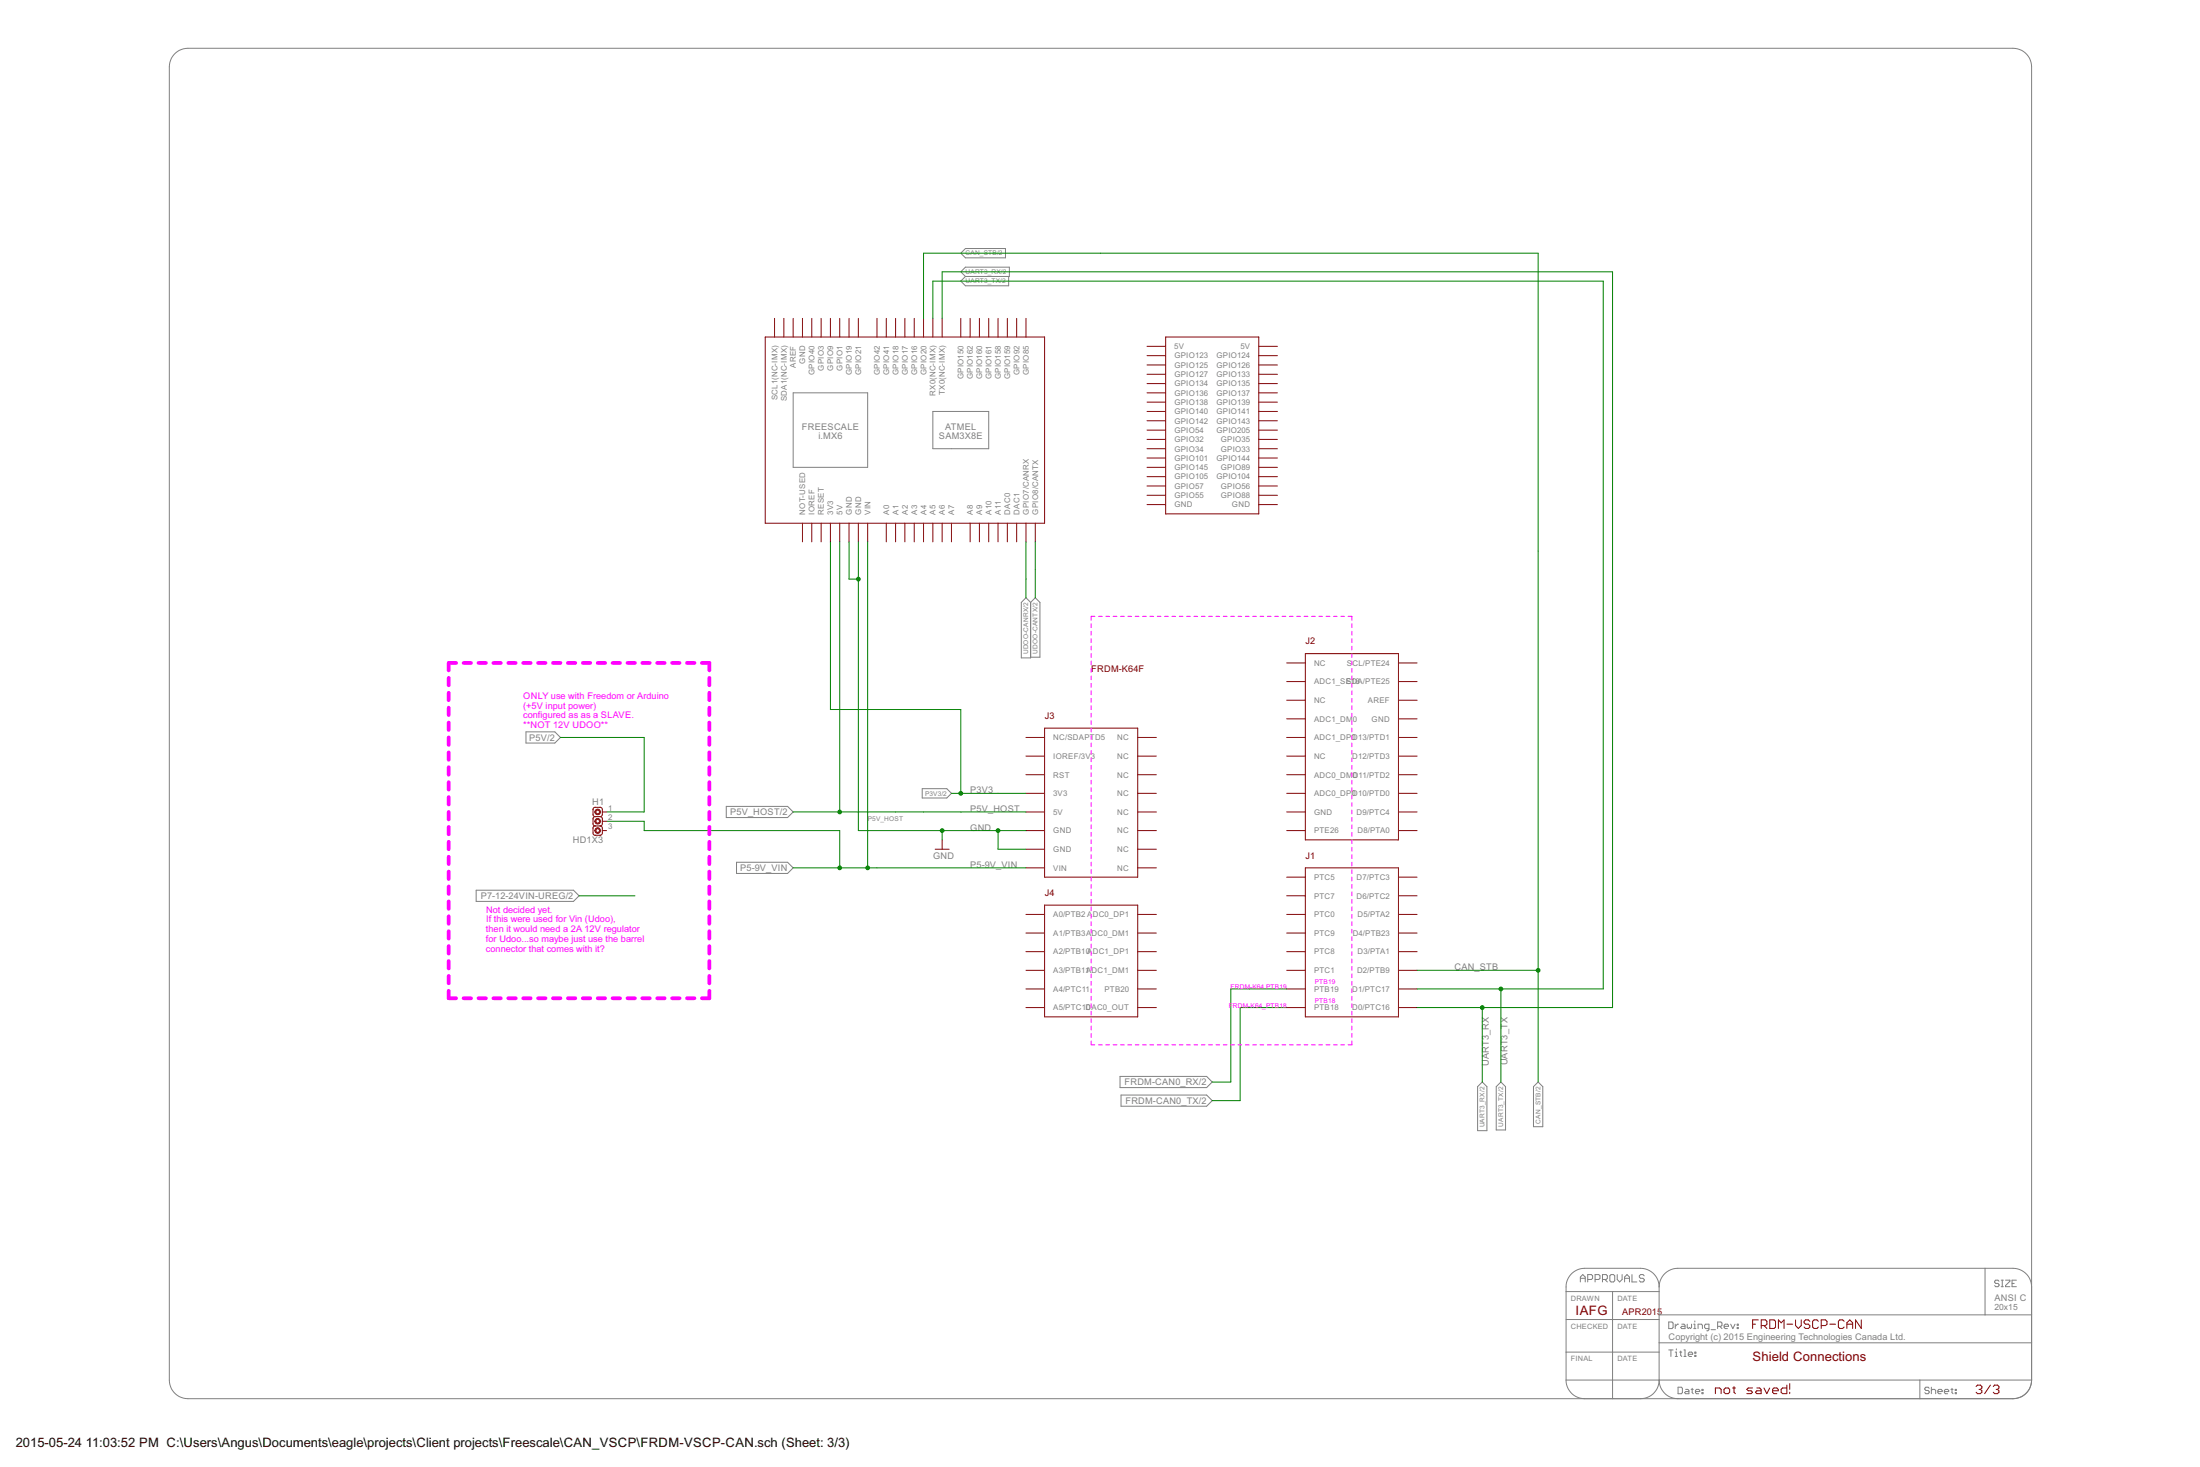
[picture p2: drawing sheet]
<svg xmlns="http://www.w3.org/2000/svg" width="600mm" height="400mm" viewBox="0 0 600 400" stroke-linecap="round" stroke-linejoin="round" font-family="sans-serif">
<g fill="none" stroke="#808080" stroke-width=".27">
<path d="M47.5 14.9l1.4-1.2 1.2-.4 1.2-.1h497.8a5.1 5.1 0 0 1 5 5v358.1a5.1 5.1 0 0 1-5 5.1h-497.8a5.1 5.1 0 0 1-5.1-5.1v-358.1l.3-1.8zM262.1 74.1l1.2-1.2h12v2.5h-12zM262.1 69l1.2-1.2h11v2.5h-11zM263.3 75.4l-1.2 1.3 1.2 1.2h11.8v-2.5M216.3 107.1h20.4v20.3h-20.4zM254.4 112.2h15.3v10.2h-15.3zM278.6 164.3l1.2-1.3 1.3 1.3v15.1h-2.5zM281.1 164.3l1.3-1.3 1.3 1.3v14.9h-2.6M143.5 199.6h7.8l1.6 1.5-1.6 1.5h-7.8zM198.1 219.9h16.7l1.5 1.5-1.5 1.5h-16.7zM251.5 215.1h6.8l1.2 1.2-1.2 1.3h-6.8zM200.9 235.1h13.9l1.5 1.6-1.5 1.5h-13.9z"/>
<path d="M129.9 242.8h26.5l1.5 1.5-1.5 1.5h-26.5zM305.5 293.5h23.6l1.5 1.6-1.5 1.5h-23.6zM305.8 298.6h23.3l1.5 1.5-1.5 1.6h-23.3zM404.3 295.1l1.3 1.2v12h-2.6v-12zM409.4 295.1l1.3 1.2v11.8h-2.6v-11.8zM419.5 295.1l1.3 1.2v11h-2.5v-11zM427.2 352.2h25.3M427.2 359.8h25.3M431.1 349.6v-1.3l.6-.7 .7 .7v1.3M431.1 348.6h1.3M433.1 348.9h1l.3-.3v-.7l-.3-.3h-1v2M435.1 348.9h1l.3-.3v-.7l-.3-.3h-1v2"/>
<path d="M437.1 348.9h1l.3-.3v-.7l-.3-.3h-1v2M437.7 348.9l.7 .7M439.4 347.6h.7l.3 .3v1.3l-.3 .4h-.7l-.3-.4v-1.3zM439.8 352.2v29.2M441.1 347.6v1.3l.7 .7 .6-.7v-1.3M443.1 348.6h1.4M443.1 349.6v-1.3l.7-.7 .7 .7v1.3M445.1 347.6v2h1.4M448.5 347.9l-.4-.3h-.6l-.4 .3v.4l.4 .3h.6l.4 .3v.3l-.4 .4h-.6l-.4-.4M452.5 350.9a5.1 5.1 0 0 1 5.1-5h91.5a5.1 5.1 0 0 1 5 5M452.5 350.9a5.1 5.1 0 0 0-5-5h-15.3a5.1 5.1 0 0 0-5 5v25.4M452.5 350.9v25.4"/>
<path d="M452.5 358.6h101.6M541.4 345.9v12.7M545.3 349.4l-.3-.3h-.6l-.3 .6 .3 .3h.6l.3 .6-.3 .3h-.6l-.3-.3M545.8 349.1h.6M545.8 350.9h.6M546.1 349.1v1.8M547 349.1h1.2v.3l-1.2 1.2v.3h1.2M548.8 350h.6M550 349.1h-1.2v1.8h1.2M427.2 376.3a5.1 5.1 0 0 0 5 5.1M427.2 376.3h126.9M427.2 368.7h25.3"/>
<path d="M452.5 376.3a5.1 5.1 0 0 0 5.1 5.1M452.5 376.3a5.1 5.1 0 0 1-5 5.1M452.5 366.2h101.6M455.2 360.5h.9l.3 .3v1.2l-.3 .3h-.9zM455.2 368.1h1.2M455.8 368.1v1.8M456.9 368.7h.3v1.2M456.9 361.1v1.2M456.9 369.9h.6M457.2 367.8v.3M457.7 378.3h.9l.3 .3v1.2l-.3 .3h-.9zM457.8 361.1h-.3l-.6 .6"/>
<path d="M458.1 368.7h.6M458.4 368.4v1.2l.3 .3M458.7 361.1h.6l.3 .3v.9h-.9l-.3-.3 .3-.3h.9M459.3 368.1h.3v1.8M459.3 369.9h.6M459.8 378.9h.6l.3 .3v.9h-.9l-.3-.3 .3-.3h.9M460.2 361.1v.9l.3 .3 .3-.3 .3 .3 .3-.3v-.9M460.5 369.3h1.2l-.3-.6h-.6l-.3 .3v.6l.3 .3h.6M461.3 378.9h.6M461.6 378.6v1.2l.3 .3M462 362.3h.6M462 361.1h.3v1.2"/>
<path d="M462.3 368.7h.3v.3h-.3zM462.3 360.2v.3M462.3 369.6h.3v.3h-.3zM462.4 379.5h1.2l-.3-.6h-.6l-.3 .3v.6l.3 .3h.6M463.2 362.3v-1.2h.9l.3 .3v.9M464.2 379.8h.3v.3h-.3zM464.2 378.9h.3v.3h-.3zM466.1 362.3h-.9l-.3-.3v-.6l.3-.3h.9v1.5l-.6 .3M466.7 362.6h1.2M468.5 361.7h.9l.3-.3v-.6l-.3-.3h-.9v1.8M469.1 361.7l.6 .6M470.3 361.7h1.2l-.3-.6h-.6l-.3 .3v.6l.3 .3h.6"/>
<path d="M472.1 361.1l.6 1.2 .5-1.2M473.8 362h.3v.3h-.3zM473.8 361.1h.3v.3h-.3zM523.7 376.3v5.1M526.2 378.6l-.3-.3h-.6l-.3 .6 .3 .3h.6l.3 .6-.3 .3h-.6l-.3-.3M526.8 379.2l.3-.3h.6l.3 .3v.9M526.8 378.3v1.8M528.6 379.5h1.2l-.3-.6h-.6l-.3 .3v.6l.3 .3h.6M530.4 379.5h1.1l-.3-.6h-.6l-.2 .3v.6l.2 .3h.6M532.1 378.9h.6M532.4 378.6v1.2l.3 .3M533.3 379.8h.3v.3h-.3z"/>
<path d="M533.3 378.9h.3v.3h-.3z"/>
</g>
<g fill="none" stroke="#800000" stroke-width=".27">
<path d="M208.7 91.9h76.2v50.8h-76.2zM211.3 86.8v5.1M213.8 86.8v5.1M216.3 86.8v5.1M218.9 86.8v5.1M221.4 86.8v5.1M224 86.8v5.1M226.5 86.8v5.1M229 86.8v5.1M231.6 86.8v5.1M234.1 86.8v5.1M239.2 86.8v5.1"/>
<path d="M241.7 86.8v5.1M244.3 86.8v5.1M246.8 86.8v5.1M249.4 86.8v5.1M251.9 86.8v5.1M254.4 86.8v5.1M257 86.8v5.1M262.1 86.8v5.1M264.6 86.8v5.1M267.1 86.8v5.1M269.7 86.8v5.1M272.2 86.8v5.1"/>
<path d="M274.8 86.8v5.1M277.3 86.8v5.1M279.8 86.8v5.1M312.9 99.5h5M312.9 94.4h5M312.9 97h5M317.9 91.9h25.4v48.2h-25.4zM343.3 99.5h5.1M343.3 94.4h5.1M343.3 97h5.1M312.9 119.8h5M312.9 117.3h5"/>
<path d="M312.9 114.7h5M312.9 112.2h5M312.9 109.7h5M312.9 107.1h5M312.9 104.6h5M312.9 102.1h5M343.3 119.8h5.1M343.3 117.3h5.1M343.3 114.7h5.1M343.3 112.2h5.1M343.3 109.7h5.1M343.3 107.1h5.1"/>
<path d="M343.3 104.6h5.1M343.3 102.1h5.1M312.9 135.1h5M312.9 132.5h5M312.9 130h5M312.9 127.4h5M312.9 124.9h5M312.9 122.4h5M312.9 137.6h5M343.3 135.1h5.1M343.3 132.5h5.1M343.3 130h5.1"/>
<path d="M343.3 127.4h5.1M343.3 124.9h5.1M343.3 122.4h5.1M343.3 137.6h5.1M218.9 142.7v5.1M221.4 142.7v5.1M224 142.7v5.1M226.5 142.7v5.1M229 142.7v5.1M231.6 142.7v5.1M234.1 142.7v5.1M236.7 142.7v5.1"/>
<path d="M241.7 142.7v5.1M244.3 142.7v5.1M246.8 142.7v5.1M249.4 142.7v5.1M251.9 142.7v5.1M254.4 142.7v5.1M257 142.7v5.1M259.5 142.7v5.1M264.6 142.7v5.1M267.1 142.7v5.1M269.7 142.7v5.1M272.2 142.7v5.1"/>
<path d="M274.8 142.7v5.1M277.3 142.7v5.1M279.8 142.7v5.1M282.4 142.7v5.1M356 178.2h25.4v50.8h-25.4zM284.9 198.6h25.4v40.6h-25.4zM351 190.9h5M351 196h5M351 185.9h5M351 180.8h5M381.4 190.9h5.1M381.4 196h5.1"/>
<path d="M381.4 185.9h5.1M381.4 180.8h5.1M279.8 201.1h5.1M279.8 206.2h5.1M279.8 211.3h5.1M279.8 216.3h5.1M310.3 201.1h5.1M310.3 206.2h5.1M310.3 211.3h5.1M310.3 216.3h5.1M351 201.1h5M351 206.2h5"/>
<path d="M351 211.3h5M351 216.3h5M381.4 201.1h5.1M381.4 206.2h5.1M381.4 211.3h5.1M381.4 216.3h5.1M161.8 225.7v1.6l.2 .4 .4 .1M161.8 223.2v1.6l.6 .4-.6 .3v.4M161.8 220.7v1.6l.6 .4-.6 .2v.4M162.3 227.8h1.5M162.3 225.2h1.5M162.3 220.2h1.5"/>
<path d="M162.3 222.7h1.5M162.4 220.2l-.6 .2v.4M163.7 220.2l.5 .2 .1 .4v1.5l-.6 .4 .6 .4v1.7l-.6 .4 .6 .5v1.4l-.1 .4-.5 .3M164.3 226.5h1.1M164.3 224h1.1M164.3 221.4h1.1M255.1 231.6h3.8M257 229v2.6M279.8 231.6h5.1M279.8 226.5h5.1M279.8 221.4h5.1M279.8 236.7h5.1"/>
<path d="M310.3 231.6h5.1M310.3 226.5h5.1M310.3 221.4h5.1M310.3 236.7h5.1M351 226.5h5M351 221.4h5M351 239.2h5M356 236.7h25.4v40.6h-25.4zM381.4 226.5h5.1M381.4 221.4h5.1M381.4 239.2h5.1M279.8 249.4h5.1"/>
<path d="M279.8 254.4h5.1M279.8 259.5h5.1M284.9 246.8h25.4v30.5h-25.4zM310.3 249.4h5.1M310.3 254.4h5.1M310.3 259.5h5.1M351 244.3h5M351 249.4h5M351 254.4h5M351 259.5h5M381.4 244.3h5.1M381.4 249.4h5.1"/>
<path d="M381.4 254.4h5.1M381.4 259.5h5.1M279.8 264.6h5.1M279.8 269.7h5.1M279.8 274.8h5.1M310.3 264.6h5.1M310.3 269.7h5.1M310.3 274.8h5.1M351 264.6h5M351 269.7h5M351 274.8h5M381.4 264.6h5.1"/>
<path d="M381.4 269.7h5.1M381.4 274.8h5.1M479.6 359.9h-1.6v2.4M482.7 359.9h1.2l.4 .4v1.6l-.4 .4h-1.2zM489.8 359.9v1.6l.7 .8 .8-.8v-1.6M507.7 359.9v2.4l-1.6-2.4v2.4M470.6 378.5h.8l.4 .4v.8l-.4 .3h-.8l-.4-.3v-.8zM472.6 378.5h.8M473 378.1v1.6l.4 .3M478 378.5h-1.1l-.4 .4 .4 .4h.7l.4 .4-.4 .3h-1.1M478 361.1h.8M479.2 378.5h.8l.4 .4v1.1h-1.2l-.4-.3 .4-.4h1.2"/>
<path d="M480.4 361.5h1.2l.3-.4v-.8l-.3-.4h-1.2v2.4M481.1 378.5l.8 1.5 .8-1.5M481.2 361.5l.7 .8M483.5 379.3h1.5v-.4l-.3-.4h-.8l-.4 .4v.8l.4 .3h.8M485.1 362.3v-2.4l.7 .8 .8-.8v2.4M487.4 377.7v2.3h-1.2l-.4-.3v-.8l.4-.4h1.2M487.4 361.1h1.6M488.2 377.3v1.6M488.2 379.7v.3M493.6 360.3l-.4-.4h-.7l-.4 .4v.4l.4 .4h.7l.4 .4v.4l-.4 .4h-.7l-.4-.4M496 360.3l-.4-.4h-.8l-.4 .4v1.6l.4 .4h.8l.4-.4M496.8 361.5h1.1l.4-.4v-.8l-.4-.4h-1.1v2.4"/>
<path d="M499.1 361.1h1.6M503 360.3l-.4-.4h-.8l-.4 .4v1.6l.4 .4h.8l.4-.4M503.8 361.1h1.5M503.8 362.3v-1.6l.7-.8 .8 .8v1.6M539 378.1l.4-.4h.8l.4 .4v.4l-.4 .4M539.8 378.9h.4M540.2 378.9l.4 .4v.4l-.4 .3h-.8l-.4-.3M542.9 377.7l-1.6 2.3M543.7 378.1l.4-.4h.8l.3 .4v.4l-.3 .4M544.5 378.9h.4M544.9 378.9l.3 .4v.4l-.3 .3h-.8l-.4-.3M467.9 380v-1.5h1.2l.4 .4v1.1"/>
</g>
<g fill="#800000" stroke="#800000" stroke-width=".27">
<path d="M162.4 226a.75 .75 0 0 1 1.2 .1 .75 .75 0 0 1-.4 1.1 .75 .75 0 0 1-.9-.7h.2a.51 .51 0 0 1 .7-.4 .51 .51 0 0 1 .2 .8 .51 .51 0 0 1-.9-.2l-.2-.2z" fill-rule="evenodd"/>
<path d="M162.4 223.5a.75 .75 0 0 1 1.2 0 .75 .75 0 0 1-.4 1.2 .75 .75 0 0 1-.9-.7h.2a.51 .51 0 0 1 .7-.5 .51 .51 0 0 1 .2 .9 .51 .51 0 0 1-.9-.3l-.2-.1z" fill-rule="evenodd"/>
<path d="M162.4 220.9a.75 .75 0 0 1 1.2 .1 .75 .75 0 0 1-.4 1.1 .75 .75 0 0 1-.9-.7h.2a.51 .51 0 0 1 .7-.4 .51 .51 0 0 1 .2 .8 .51 .51 0 0 1-.9-.2l-.2-.2z" fill-rule="evenodd"/>
</g>
<g fill="none" stroke="#008000" stroke-width=".27">
<path d="M251.9 86.8v-17.8h167.6v226.1M254.4 86.8v-10.1h182.9v193h-50.8M257 86.8v-12.7h182.8v200.7h-53.3M226.5 147.8v45.7h35.6v22.8M229 147.8v73.6M231.6 147.8v10.1h2.5M234.1 147.8v78.7h45.7M236.7 147.8v88.9M279.8 147.8v15.2M282.4 147.8v15.2M152.9 201.1h22.8v20.3h-10.1M259.5 216.3h20.3"/>
<path d="M165.6 224h10.1v2.5h53.3v10.2M216.3 236.7h63.5M216.3 221.4h63.5M257 226.5v2.5M272.2 226.5v5.1h7.6M157.9 244.3h15.3M351 269.7h-15.3v25.4h-5.1M351 274.8h-12.7v25.3h-7.7M386.5 264.6h33M404.3 274.8v20.3M409.4 269.7v25.4"/>
</g>
<g fill="#008000" stroke="#008000" stroke-width=".27">
<circle cx="409.4" cy="269.7" r=".51"/>
<circle cx="404.3" cy="274.8" r=".51"/>
<circle cx="262.1" cy="216.3" r=".51"/>
<circle cx="272.2" cy="226.5" r=".51"/>
<circle cx="234.1" cy="157.9" r=".51"/>
<circle cx="257" cy="226.5" r=".51"/>
<circle cx="229" cy="236.7" r=".51"/>
<circle cx="236.7" cy="236.7" r=".51"/>
<circle cx="419.5" cy="264.6" r=".51"/>
<circle cx="229" cy="221.4" r=".51"/>
</g>
<g fill="none" stroke="#f0f" stroke-width="1">
<path d="M122.4 184.8v2.1M122.4 188.9v2M122.4 193v2M122.4 197v2.1M124.4 180.8h-2v2M126.4 180.8h2.1M130.5 180.8h2M134.6 180.8h2M138.6 180.8h2.1M142.7 180.8h2M146.8 180.8h2M150.8 180.8h2.1"/>
<path d="M154.9 180.8h2M159 180.8h2M163 180.8h2.1M167.1 180.8h2M171.2 180.8h2M175.2 180.8h2M179.3 180.8h2M183.3 180.8h2.1M187.4 180.8h2M191.5 180.8h2v2M193.5 184.8v2.1M193.5 188.9v2"/>
<path d="M193.5 193v2M193.5 197v2.1M122.4 201.1v2M122.4 205.2v2M122.4 209.2v2.1M122.4 213.3v2M122.4 217.4v2M193.5 201.1v2M193.5 205.2v2M193.5 209.2v2.1M193.5 213.3v2M193.5 217.4v2"/>
<path d="M122.4 221.4v2.1M122.4 225.5v2M122.4 229.6v2M122.4 233.6v2M122.4 237.7v2M193.5 221.4v2.1M193.5 225.5v2M193.5 229.6v2M193.5 233.6v2M193.5 237.7v2M122.4 241.7v2.1M122.4 245.8v2"/>
<path d="M122.4 249.9v2M122.4 253.9v2.1M122.4 258v2M193.5 241.7v2.1M193.5 245.8v2M193.5 249.9v2M193.5 253.9v2.1M193.5 258v2M122.4 270.2v2h2M122.4 262.1v2M122.4 266.1v2.1M126.4 272.2h2.1"/>
<path d="M130.5 272.2h2M134.6 272.2h2M138.6 272.2h2.1M142.7 272.2h2M146.8 272.2h2M150.8 272.2h2.1M154.9 272.2h2M159 272.2h2M163 272.2h2.1M167.1 272.2h2M171.2 272.2h2M175.2 272.2h2"/>
<path d="M179.3 272.2h2M183.3 272.2h2.1M187.4 272.2h2M193.5 262.1v2M193.5 266.1v2.1M193.5 270.2v2h-2"/>
</g>
<g fill="none" stroke="#f0f" stroke-width=".27">
<path d="M297.6 170.1v1.1M297.6 172.1v1.1M297.6 174.2v1M297.6 176.2v1M297.6 178.2v1.1M298.6 168.1h-1v1M299.6 168.1h1M301.6 168.1h1M303.6 168.1h1M305.6 168.1h1M307.6 168.1h1.1M309.6 168.1h1"/>
<path d="M311.6 168.1h1.1M313.6 168.1h1.1M315.7 168.1h1M317.6 168.1h1.1M319.7 168.1h1M321.7 168.1h1M323.7 168.1h1M325.7 168.1h1M327.7 168.1h1M329.7 168.1h1M331.7 168.1h1M333.7 168.1h1"/>
<path d="M335.7 168.1h1M337.7 168.1h1M339.7 168.1h1M341.7 168.1h1M343.7 168.1h1M345.7 168.1h1M347.7 168.1h1M349.7 168.1h1M351.7 168.1h1M353.7 168.1h1M355.7 168.1h1M357.7 168.1h1"/>
<path d="M359.7 168.1h1M361.7 168.1h1M363.7 168.1h1M365.7 168.1h1M367.7 168.1h1v1M368.7 170.1v1.1M368.7 172.1v1.1M368.7 174.2v1M368.7 176.2v1M368.7 178.2v1.1M297.6 180.3v1M297.6 182.3v1"/>
<path d="M297.6 184.3v1.1M297.6 186.4v1M297.6 188.4v1M297.6 190.4v1.1M297.6 192.5v1M297.6 194.5v1M297.6 196.5v1.1M297.6 198.6v1M368.7 180.3v1M368.7 182.3v1M368.7 184.3v1.1M368.7 186.4v1"/>
<path d="M368.7 188.4v1M368.7 190.4v1.1M368.7 192.5v1M368.7 194.5v1M368.7 196.5v1.1M368.7 198.6v1M297.6 200.6v1M297.6 202.6v1M297.6 204.7v1M297.6 206.7v1M297.6 208.7v1M297.6 210.8v1"/>
<path d="M297.6 212.8v1M297.6 214.8v1M297.6 216.9v1M297.6 218.9v1M368.7 200.6v1M368.7 202.6v1M368.7 204.7v1M368.7 206.7v1M368.7 208.7v1M368.7 210.8v1M368.7 212.8v1M368.7 214.8v1"/>
<path d="M368.7 216.9v1M368.7 218.9v1M297.6 220.9v1M297.6 222.9v1.1M297.6 225v1M297.6 227v1M297.6 229v1.1M297.6 231.1v1M297.6 233.1v1M297.6 235.1v1.1M297.6 237.2v1M297.6 239.2v1"/>
<path d="M368.7 220.9v1M368.7 222.9v1.1M368.7 225v1M368.7 227v1M368.7 229v1.1M368.7 231.1v1M368.7 233.1v1M368.7 235.1v1.1M368.7 237.2v1M368.7 239.2v1M297.6 241.2v1.1M297.6 243.2v1.1"/>
<path d="M297.6 245.3v1M297.6 247.3v1M297.6 249.3v1.1M297.6 251.4v1M297.6 253.4v1M297.6 255.4v1.1M297.6 257.5v1M297.6 259.5v1M368.7 241.2v1.1M368.7 243.2v1.1M368.7 245.3v1M368.7 247.3v1"/>
<path d="M368.7 249.3v1.1M368.7 251.4v1M368.7 253.4v1M368.7 255.4v1.1M368.7 257.5v1M368.7 259.5v1M297.6 261.5v1.1M297.6 263.6v1M297.6 265.6v1M297.6 267.6v1.1M297.6 269.7v1M297.6 271.7v1"/>
<path d="M297.6 273.7v1.1M297.6 275.8v1M297.6 277.8v1M297.6 279.8v1.1M368.7 261.5v1.1M368.7 263.6v1M368.7 265.6v1M368.7 267.6v1.1M368.7 269.7v1M368.7 271.7v1M368.7 273.7v1.1M368.7 275.8v1"/>
<path d="M368.7 277.8v1M368.7 279.8v1.1M297.6 281.9v1M297.6 283.9v1h1M299.6 284.9h1M301.6 284.9h1M303.6 284.9h1M305.6 284.9h1M307.6 284.9h1.1M309.6 284.9h1M311.6 284.9h1.1M313.6 284.9h1.1"/>
<path d="M315.7 284.9h1M317.6 284.9h1.1M319.7 284.9h1M321.7 284.9h1M323.7 284.9h1M325.7 284.9h1M327.7 284.9h1M329.7 284.9h1M331.7 284.9h1M333.7 284.9h1M335.7 284.9h1M337.7 284.9h1"/>
<path d="M339.7 284.9h1M341.7 284.9h1M343.7 284.9h1M345.7 284.9h1M347.7 284.9h1M349.7 284.9h1M351.7 284.9h1M353.7 284.9h1M355.7 284.9h1M357.7 284.9h1M359.7 284.9h1M361.7 284.9h1"/>
<path d="M363.7 284.9h1M365.7 284.9h1M368.7 283.9v1h-1M368.7 281.9v1"/>
</g>
<g font-size="4" fill="#800000">
<text x="429.8" y="358.6">IAFG</text>
<text x="478" y="371.3">Shield Connections</text>
</g>
<g font-size="4">
<text x="4.3" y="394.7">2015-05-24</text>
<text x="23.4" y="394.7">11:03:52 PM C:\Users\Angus\Documents\eagle\projects\Client projects\Freescale\CAN_VSCP\FRDM-VSCP-CAN.sch (Sheet: 3/3)</text>
</g>
<g font-size="2.8" fill="#808080">
<text x="218.7" y="117.2">FREESCALE</text>
<text x="223.2" y="119.8">i.MX6</text>
<text x="256.1" y="119.8">SAM3X8E</text>
<text x="257.8" y="117.2">ATMEL</text>
<text x="144.4" y="202">P5V/2</text>
<text x="161.6" y="219.6">H1</text>
<text x="264.7" y="216.3">P3V3</text>
<text x="264.7" y="221.4">P5V_HOST</text>
<text x="199.2" y="222.3">P5V_HOST/2</text>
<text x="264.7" y="226.5">GND</text>
<text x="156.3" y="229.8">HD1X3</text>
<text x="201.9" y="237.5">P5-9V_VIN</text>
<text x="254.5" y="234.1">GND</text>
<text x="264.7" y="236.7">P5-9V_VIN</text>
<text x="131.2" y="245.2">P7-12-24VIN-UREG/2</text>
<text x="396.7" y="264.6">CAN_STB</text>
<text x="406.1" y="290.8" transform="rotate(-90 406.1 290.8)">UART3_RX</text>
<text x="411.2" y="290.5" transform="rotate(-90 411.2 290.5)">UART3_TX</text>
<text x="306.7" y="296">FRDM-CAN0_RX/2</text>
<text x="307" y="301">FRDM-CAN0_TX/2</text>
<text x="544" y="354.8">ANSI C</text>
<text x="455.1" y="365.4">Copyright (c) 2015 Engineering Technologies Canada Ltd.</text>
</g>
<g font-size="2.8" fill="#800000">
<text x="356.1" y="175.7">J2</text>
<text x="297.7" y="183.3">FRDM-K64F</text>
<text x="285" y="196">J3</text>
<text x="356.1" y="234.1">J1</text>
<text x="285" y="244.3">J4</text>
<text x="442.4" y="358.6">APR2015</text>
</g>
<g font-size="2.8" fill="#f0f">
<text x="142.7" y="190.6">ONLY use with Freedom or Arduino</text>
<text x="142.7" y="193.2">(+5V input power)</text>
<text x="142.7" y="195.9">configured as as a SLAVE.</text>
<text x="142.7" y="198.6">**NOT 12V UDOO**</text>
<text x="132.6" y="248.8">Not decided yet.</text>
<text x="132.6" y="251.5">If this were used for Vin (Udoo),</text>
<text x="132.5" y="254.2">then it would need a 2A 12V regulator</text>
<text x="132.5" y="256.9">for Udoo...so maybe just use the barrel</text>
<text x="132.5" y="259.5">connector that comes with it?</text>
</g>
<text font-size="2.6" fill="#808080" x="544" y="357.3">20x15</text>
<g font-size="2.4" fill="#808080">
<text x="320.3" y="95.2">5V</text>
<text x="338.3" y="95.2">5V</text>
<text x="217.1" y="100.2" transform="rotate(-90 217.1 100.2)">AREF</text>
<text x="219.7" y="99.2" transform="rotate(-90 219.7 99.2)">GND</text>
<text x="224.7" y="101.1" transform="rotate(-90 224.7 101.1)">GPIO3</text>
<text x="227.3" y="101.1" transform="rotate(-90 227.3 101.1)">GPIO9</text>
<text x="229.8" y="101.1" transform="rotate(-90 229.8 101.1)">GPIO1</text>
<text x="320.3" y="100.3">GPIO125</text>
<text x="320.3" y="97.7">GPIO123</text>
<text x="331.8" y="100.3">GPIO126</text>
<text x="331.8" y="97.7">GPIO124</text>
<text x="222.2" y="102.3" transform="rotate(-90 222.2 102.3)">GPIO40</text>
<text x="232.4" y="102.3" transform="rotate(-90 232.4 102.3)">GPIO19</text>
<text x="234.9" y="102.3" transform="rotate(-90 234.9 102.3)">GPIO21</text>
<text x="240" y="102.3" transform="rotate(-90 240 102.3)">GPIO42</text>
<text x="242.5" y="102.3" transform="rotate(-90 242.5 102.3)">GPIO41</text>
<text x="245.1" y="102.3" transform="rotate(-90 245.1 102.3)">GPIO18</text>
<text x="247.6" y="102.3" transform="rotate(-90 247.6 102.3)">GPIO17</text>
<text x="250.1" y="102.3" transform="rotate(-90 250.1 102.3)">GPIO16</text>
<text x="252.7" y="102.3" transform="rotate(-90 252.7 102.3)">GPIO20</text>
<text x="255.2" y="107.9" transform="rotate(-90 255.2 107.9)">RX0(NC-IMX)</text>
<text x="257.8" y="107.7" transform="rotate(-90 257.8 107.7)">TX0(NC-IMX)</text>
<text x="262.8" y="103.4" transform="rotate(-90 262.8 103.4)">GPIO150</text>
<text x="265.4" y="103.4" transform="rotate(-90 265.4 103.4)">GPIO162</text>
<text x="267.9" y="103.4" transform="rotate(-90 267.9 103.4)">GPIO160</text>
<text x="270.4" y="103.4" transform="rotate(-90 270.4 103.4)">GPIO161</text>
<text x="273" y="103.4" transform="rotate(-90 273 103.4)">GPIO158</text>
<text x="275.5" y="103.4" transform="rotate(-90 275.5 103.4)">GPIO159</text>
<text x="278.1" y="102.3" transform="rotate(-90 278.1 102.3)">GPIO92</text>
<text x="280.6" y="102.3" transform="rotate(-90 280.6 102.3)">GPIO85</text>
<text x="320.3" y="102.8">GPIO127</text>
<text x="320.3" y="105.4">GPIO134</text>
<text x="320.3" y="107.9">GPIO136</text>
<text x="331.8" y="107.9">GPIO137</text>
<text x="331.8" y="105.4">GPIO135</text>
<text x="331.8" y="102.8">GPIO133</text>
<text x="212" y="109.2" transform="rotate(-90 212 109.2)">SCL1(NC-IMX)</text>
<text x="214.6" y="109.4" transform="rotate(-90 214.6 109.4)">SDA1(NC-IMX)</text>
<text x="320.3" y="110.4">GPIO138</text>
<text x="320.3" y="113">GPIO140</text>
<text x="331.8" y="113">GPIO141</text>
<text x="331.8" y="110.4">GPIO139</text>
<text x="320.3" y="115.5">GPIO142</text>
<text x="320.3" y="118.1">GPIO54</text>
<text x="331.8" y="118.1">GPIO205</text>
<text x="331.8" y="115.5">GPIO143</text>
<text x="320.3" y="120.6">GPIO32</text>
<text x="320.3" y="123.1">GPIO34</text>
<text x="320.3" y="125.7">GPIO101</text>
<text x="331.8" y="125.7">GPIO144</text>
<text x="333" y="123.1">GPIO33</text>
<text x="333" y="120.6">GPIO35</text>
<text x="320.3" y="128.2">GPIO145</text>
<text x="320.3" y="130.8">GPIO105</text>
<text x="331.8" y="130.8">GPIO104</text>
<text x="333" y="128.2">GPIO89</text>
<text x="320.3" y="133.3">GPIO57</text>
<text x="320.3" y="135.8">GPIO55</text>
<text x="333" y="135.8">GPIO88</text>
<text x="333" y="133.3">GPIO56</text>
<text x="219.7" y="140.3" transform="rotate(-90 219.7 140.3)">NOT-USED</text>
<text x="222.2" y="140.3" transform="rotate(-90 222.2 140.3)">IOREF</text>
<text x="224.7" y="140.3" transform="rotate(-90 224.7 140.3)">RESET</text>
<text x="227.3" y="140.4" transform="rotate(-90 227.3 140.4)">3V3</text>
<text x="229.8" y="140.4" transform="rotate(-90 229.8 140.4)">5V</text>
<text x="232.4" y="140.3" transform="rotate(-90 232.4 140.3)">GND</text>
<text x="234.9" y="140.3" transform="rotate(-90 234.9 140.3)">GND</text>
<text x="237.4" y="140.3" transform="rotate(-90 237.4 140.3)">VIN</text>
<text x="242.5" y="140.3" transform="rotate(-90 242.5 140.3)">A0</text>
<text x="245.1" y="140.3" transform="rotate(-90 245.1 140.3)">A1</text>
<text x="247.6" y="140.3" transform="rotate(-90 247.6 140.3)">A2</text>
<text x="250.1" y="140.3" transform="rotate(-90 250.1 140.3)">A3</text>
<text x="252.7" y="140.3" transform="rotate(-90 252.7 140.3)">A4</text>
<text x="255.2" y="140.3" transform="rotate(-90 255.2 140.3)">A5</text>
<text x="257.8" y="140.3" transform="rotate(-90 257.8 140.3)">A6</text>
<text x="260.3" y="140.3" transform="rotate(-90 260.3 140.3)">A7</text>
<text x="265.4" y="140.3" transform="rotate(-90 265.4 140.3)">A8</text>
<text x="267.9" y="140.3" transform="rotate(-90 267.9 140.3)">A9</text>
<text x="270.4" y="140.3" transform="rotate(-90 270.4 140.3)">A10</text>
<text x="273" y="140.3" transform="rotate(-90 273 140.3)">A11</text>
<text x="275.5" y="140.3" transform="rotate(-90 275.5 140.3)">DAC0</text>
<text x="278.1" y="140.3" transform="rotate(-90 278.1 140.3)">DAC1</text>
<text x="280.6" y="140.3" transform="rotate(-90 280.6 140.3)">GPIO7/CANRX</text>
<text x="283.1" y="140.3" transform="rotate(-90 283.1 140.3)">GPIO8/CANTX</text>
<text x="320.3" y="138.4">GND</text>
<text x="336" y="138.4">GND</text>
<text x="358.4" y="181.5">NC</text>
<text x="367.4" y="181.5">SCL/PTE24</text>
<text x="358.4" y="191.7">NC</text>
<text x="358.4" y="186.6">ADC1_SEDA/PTE25</text>
<text x="367.1" y="186.6">S18</text>
<text x="373.1" y="191.7">AREF</text>
<text x="358.4" y="196.8">ADC1_DM0</text>
<text x="374.1" y="196.8">GND</text>
<text x="287.3" y="201.9">NC/SDAPTD5</text>
<text x="304.8" y="201.9">NC</text>
<text x="358.4" y="201.9">ADC1_DP0D13/PTD1</text>
<text x="287.3" y="206.9">IOREF/3V3</text>
<text x="304.8" y="206.9">NC</text>
<text x="358.4" y="206.9">NC</text>
<text x="368.8" y="206.9">D12/PTD3</text>
<text x="287.3" y="212">RST</text>
<text x="304.8" y="212">NC</text>
<text x="358.4" y="212">ADC0_DMD11/PTD2</text>
<text x="369" y="212">0</text>
<text x="165.9" y="221.1">1</text>
<text x="287.3" y="217.1">3V3</text>
<text x="304.8" y="217.1">NC</text>
<text x="358.4" y="217.1">ADC0_DP0D10/PTD0</text>
<text x="165.9" y="223.6">2</text>
<text x="165.9" y="226.1">3</text>
<text x="287.3" y="222.2">5V</text>
<text x="287.3" y="227.3">GND</text>
<text x="304.8" y="222.2">NC</text>
<text x="304.8" y="227.3">NC</text>
<text x="358.4" y="222.2">GND</text>
<text x="358.4" y="227.3">PTE26</text>
<text x="370" y="222.2">D9/PTC4</text>
<text x="370.3" y="227.3">D8/PTA0</text>
<text x="287.3" y="232.3">GND</text>
<text x="304.8" y="232.3">NC</text>
<text x="287.3" y="237.4">VIN</text>
<text x="304.8" y="237.4">NC</text>
<text x="358.4" y="240">PTC5</text>
<text x="370" y="240">D7/PTC3</text>
<text x="358.4" y="245">PTC7</text>
<text x="370" y="245">D6/PTC2</text>
<text x="287.3" y="250.1">A0/PTB2 ADC0_DP1</text>
<text x="358.4" y="250.1">PTC0</text>
<text x="370.3" y="250.1">D5/PTA2</text>
<text x="287.3" y="255.2">A1/PTB3ADC0_DM1</text>
<text x="358.4" y="255.2">PTC9</text>
<text x="369" y="255.2">D4/PTB23</text>
<text x="287.3" y="260.3">A2/PTB10ADC1_DP1</text>
<text x="358.4" y="260.3">PTC8</text>
<text x="370.3" y="260.3">D3/PTA1</text>
<text x="287.3" y="265.4">A3/PTB11ADC1_DM1</text>
<text x="358.4" y="265.4">PTC1</text>
<text x="370.1" y="265.4">D2/PTB9</text>
<text x="287.3" y="270.4">A4/PTC11</text>
<text x="287.3" y="275.5">A5/PTC1DAC0_OUT</text>
<text x="296.3" y="275.5">0</text>
<text x="301.3" y="270.4">PTB20</text>
<text x="358.4" y="270.4">PTB19</text>
<text x="358.4" y="275.5">PTB18</text>
<text x="368.8" y="270.4">D1/PTC17</text>
<text x="368.8" y="275.5">D0/PTC16</text>
</g>
<g font-size="2.2" fill="#808080">
<text x="428.5" y="354.8">DRAWN</text>
<text x="441.2" y="354.8">DATE</text>
<text x="428.5" y="362.4">CHECKED</text>
<text x="441.2" y="362.4">DATE</text>
<text x="428.5" y="371.3">FINAL</text>
<text x="441.2" y="371.3">DATE</text>
</g>
<g font-size="2" fill="#808080">
<text x="263.4" y="69.7">CAN_STB/2</text>
<text x="263.4" y="77.3">UART3_TX/2</text>
<text x="263.4" y="74.8">UART3_RX/2</text>
<text x="280.5" y="178.5" transform="rotate(-90 280.5 178.5)">UDOO-CANRX/2</text>
<text x="283" y="178.3" transform="rotate(-90 283 178.3)">UDOO-CANTX/2</text>
<text x="252.3" y="217">P3V3/2</text>
<text x="236.7" y="224">P5V_HOST</text>
<text x="404.9" y="307.5" transform="rotate(-90 404.9 307.5)">UART3_RX/2</text>
<text x="410" y="307.3" transform="rotate(-90 410 307.3)">UART3_TX/2</text>
<text x="420.2" y="306.4" transform="rotate(-90 420.2 306.4)">CAN_STB/2</text>
</g>
<g font-size="2" fill="#f0f">
<text x="335.6" y="269.7">FRDM-K64 PTB19</text>
<text x="358.6" y="268.4">PTB19</text>
<text x="335.1" y="274.8">F</text>
<text x="336.3" y="274.8">RDM-K64_PTB18</text>
<text x="358.6" y="273.5">PTB18</text>
</g>
</svg>
